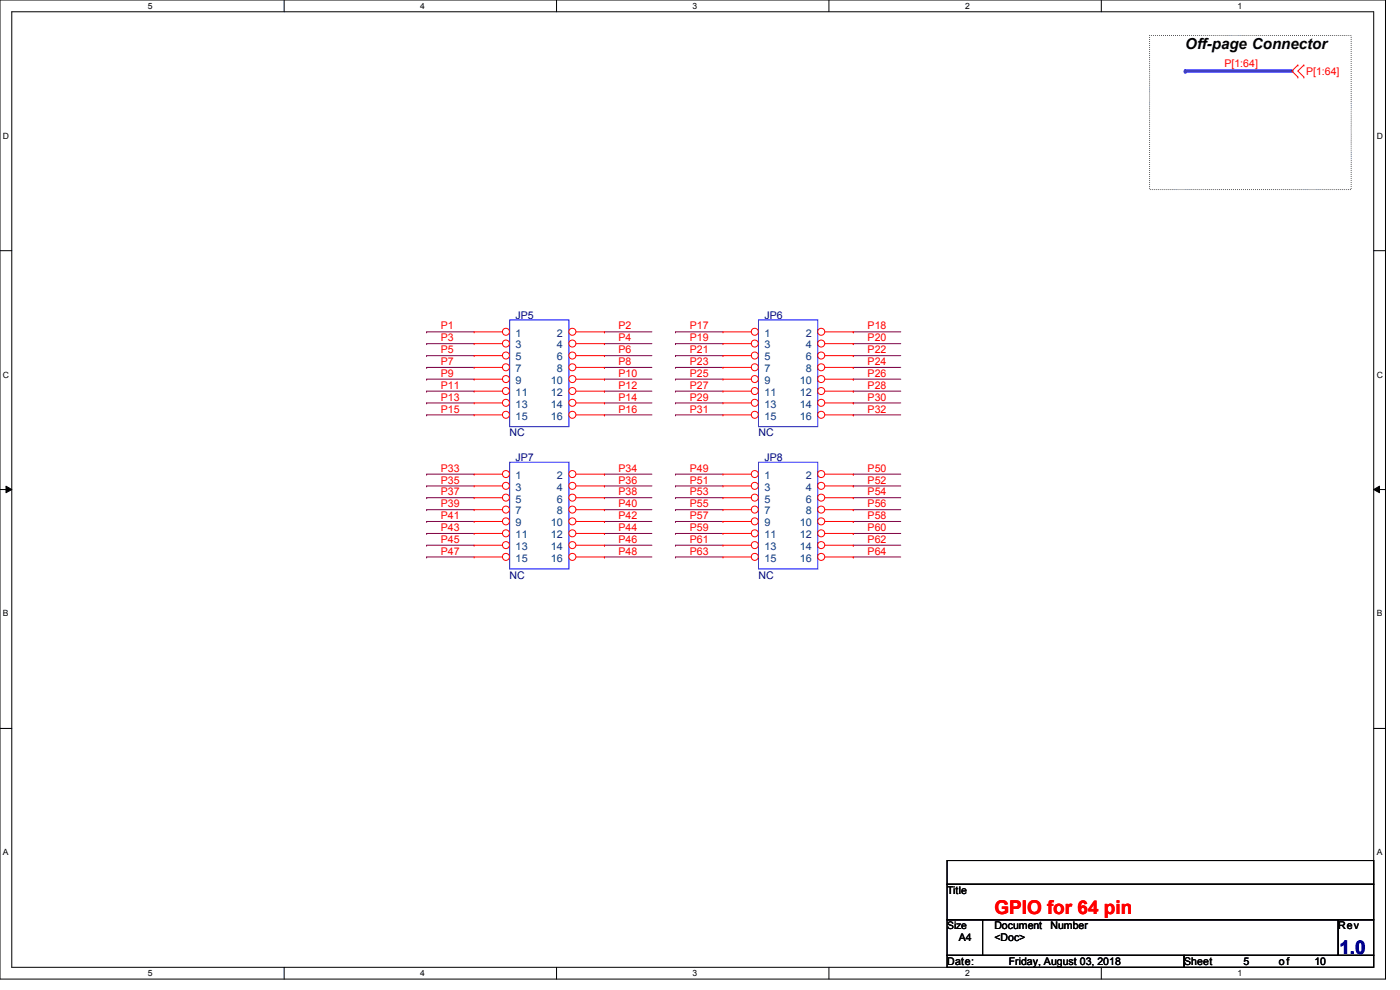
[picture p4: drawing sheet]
<svg xmlns="http://www.w3.org/2000/svg" width="297mm" height="210mm" viewBox="0 0 297 210" stroke-linecap="round" stroke-linejoin="round" font-family="sans-serif">
<path d="M0 0h293.9v207.7h-293.9zM2.5 2.5h288.9v202.7h-288.9z" fill="none" stroke="#000" stroke-width=".21"/>
<g fill="#fff">
<path d="M31.4 .3h.9v1.9h-.9z"/>
<path d="M31.4 205.4h.9v2h-.9z"/>
</g>
<path d="M60.3 0v2.5M60.3 205.2v2.5" fill="none" stroke="#000" stroke-width=".21"/>
<g fill="#fff">
<path d="M89.2 .3h.9v1.9h-.9z"/>
<path d="M89.2 205.4h.9v2h-.9z"/>
</g>
<path d="M118.1 0v2.5M118.1 205.2v2.5" fill="none" stroke="#000" stroke-width=".21"/>
<g fill="#fff">
<path d="M146.9 .3h1v1.9h-1z"/>
<path d="M146.9 205.4h1v2h-1z"/>
</g>
<path d="M175.9 0v2.5M175.9 205.2v2.5" fill="none" stroke="#000" stroke-width=".21"/>
<g fill="#fff">
<path d="M204.7 .3h1v1.9h-1z"/>
<path d="M204.7 205.4h1v2h-1z"/>
</g>
<path d="M233.6 0v2.5M233.6 205.2v2.5" fill="none" stroke="#000" stroke-width=".21"/>
<g fill="#fff">
<path d="M262.5 .3h1v1.9h-1z"/>
<path d="M262.5 205.4h1v2h-1z"/>
<path d="M.6 27.8h1.3v2h-1.3z"/>
<path d="M292.1 27.8h1.2v2h-1.2z"/>
<path d="M.6 78.5h1.3v2h-1.3z"/>
<path d="M292.1 78.5h1.2v2h-1.2z"/>
</g>
<path d="M0 53.2h2.5M291.4 53.2h2.5" fill="none" stroke="#000" stroke-width=".21"/>
<g fill="#fff">
<path d="M.6 129.2h1.2v1.9h-1.2z"/>
<path d="M292.1 129.2h1.1v1.9h-1.1z"/>
</g>
<path d="M0 103.8h2.5M1.3 103.1l1.2 .7-1.2 .7zM291.4 103.8l1.3-.7v1.4zM291.4 103.8h2.5" fill="none" stroke="#000" stroke-width=".21"/>
<path d="M1.3 103.1l1.2 .7-1.2 .7zM291.4 103.8l1.3-.7v1.4z" fill="#000"/>
<g fill="#fff">
<path d="M.6 179.8h1.2v2h-1.2z"/>
<path d="M292.1 179.8h1.1v2h-1.1z"/>
</g>
<path d="M0 154.5h2.5M291.4 154.5h2.5" fill="none" stroke="#000" stroke-width=".21"/>
<path d="M243.9 7.5h42.7v32.7h-42.7z" fill="none" stroke="#000" stroke-width=".21" stroke-dasharray="0 .4"/>
<g fill="none" stroke="#800040" stroke-width=".21">
<path d="M90.5 72.9h.1M90.5 75.4h.1M90.5 70.4h.1M90.5 77.9h.1M90.5 72.9h10.1M90.5 75.4h10.1M90.5 70.4h10.1M90.5 77.9h10.1M128.2 75.4h.1M128.2 77.9h.1M128.2 72.9h.1M128.2 70.4h.1"/>
<path d="M128.2 72.9h10.1M128.2 75.4h10.1M128.2 70.4h10.1M128.2 77.9h10.1M143.3 77.9h.1M143.3 70.4h.1M143.3 75.4h.1M143.3 72.9h.1M143.3 72.9h10.1M143.3 75.4h10.1M143.3 70.4h10.1M143.3 77.9h10.1"/>
<path d="M181 75.4h.1M181 72.9h.1M181 77.9h.1M181 70.4h.1M181 72.9h10.1M181 75.4h10.1M181 70.4h10.1M181 77.9h10.1M90.5 80.4h.1M90.5 83h.1M90.5 85.5h.1M90.5 88h.1"/>
<path d="M90.5 80.4h10.1M90.5 83h10.1M90.5 85.5h10.1M90.5 88h10.1M128.2 83h.1M128.2 88h.1M128.2 85.5h.1M128.2 80.4h.1M128.2 80.4h10.1M128.2 83h10.1M128.2 85.5h10.1M128.2 88h10.1"/>
<path d="M143.3 88h.1M143.3 83h.1M143.3 85.5h.1M143.3 80.4h.1M143.3 80.4h10.1M143.3 83h10.1M143.3 85.5h10.1M143.3 88h10.1M181 85.5h.1M181 88h.1M181 83h.1M181 80.4h.1"/>
<path d="M181 80.4h10.1M181 83h10.1M181 85.5h10.1M181 88h10.1M90.5 100.6h.1M90.5 108.1h.1M90.5 118.2h.1M90.5 105.6h.1M90.5 103.1h.1M90.5 115.7h.1M90.5 110.6h.1M90.5 113.2h.1"/>
<path d="M90.5 100.6h10.1M90.5 108.1h10.1M90.5 118.2h10.1M90.5 105.6h10.1M90.5 103.1h10.1M90.5 115.7h10.1M90.5 110.6h10.1M90.5 113.2h10.1M128.2 103.1h.1M128.2 115.7h.1M128.2 100.6h.1M128.2 108.1h.1"/>
<path d="M128.2 118.2h.1M128.2 113.2h.1M128.2 105.6h.1M128.2 110.6h.1M128.2 100.6h10.1M128.2 108.1h10.1M128.2 118.2h10.1M128.2 105.6h10.1M128.2 103.1h10.1M128.2 115.7h10.1M128.2 110.6h10.1M128.2 113.2h10.1"/>
<path d="M143.3 100.6h.1M143.3 108.1h.1M143.3 118.2h.1M143.3 103.1h.1M143.3 115.7h.1M143.3 110.6h.1M143.3 113.2h.1M143.3 105.6h.1M143.3 100.6h10.1M143.3 108.1h10.1M143.3 118.2h10.1M143.3 105.6h10.1"/>
<path d="M143.3 103.1h10.1M143.3 115.7h10.1M143.3 110.6h10.1M143.3 113.2h10.1M181 115.7h.1M181 100.6h.1M181 108.1h.1M181 118.2h.1M181 113.2h.1M181 105.6h.1M181 103.1h.1M181 110.6h.1"/>
<path d="M181 100.6h10.1M181 108.1h10.1M181 118.2h10.1M181 105.6h10.1M181 103.1h10.1M181 115.7h10.1M181 110.6h10.1M181 113.2h10.1"/>
</g>
<path d="M251.5 15.1h22.6" fill="none" stroke="#00f" stroke-width=".72"/>
<circle cx="251.5" cy="15.1" r=".36" fill="#00f"/>
<path d="M275.3 13.8h.1M275.3 16.3h.1M275.3 13.8l-1.2 1.3 1.2 1.2M276.6 16.3h.1M276.6 13.8h.1M276.6 13.8l-1.3 1.3 1.3 1.2" fill="none" stroke="#f00" stroke-width=".21"/>
<path d="M200.9 182.5h90.5v5.1h-90.5zM200.9 187.6h90.5v7.5h-90.5zM200.9 195.1h7.5v7.5h-7.5zM208.4 195.1h75.5v7.5h-75.5zM283.9 195.1h7.5v7.5h-7.5zM200.9 202.6h50.3v2.6h-50.3zM251.2 202.6h40.2v2.6h-40.2z" fill="none" stroke="#000" stroke-width=".21"/>
<path d="M160.9 67.9h12.6v22.6h-12.6z" fill="none" stroke="#00f" stroke-width=".21"/>
<circle cx="160.1" cy="70.4" r=".75" fill="#fff"/>
<g fill="none" stroke="#f00" stroke-width=".21">
<path d="M153.4 70.4h.1M153.4 70.4h6"/>
<circle cx="160.1" cy="70.4" r=".75"/>
</g>
<circle cx="174.2" cy="70.4" r=".75" fill="#fff"/>
<g fill="none" stroke="#f00" stroke-width=".21">
<path d="M175 70.4h6M181 70.4h.1"/>
<circle cx="174.2" cy="70.4" r=".75"/>
</g>
<circle cx="160.1" cy="72.9" r=".75" fill="#fff"/>
<g fill="none" stroke="#f00" stroke-width=".21">
<path d="M153.4 72.9h.1M153.4 72.9h6"/>
<circle cx="160.1" cy="72.9" r=".75"/>
</g>
<circle cx="174.2" cy="72.9" r=".75" fill="#fff"/>
<g fill="none" stroke="#f00" stroke-width=".21">
<path d="M175 72.9h6M181 72.9h.1"/>
<circle cx="174.2" cy="72.9" r=".75"/>
</g>
<circle cx="160.1" cy="75.4" r=".75" fill="#fff"/>
<g fill="none" stroke="#f00" stroke-width=".21">
<path d="M153.4 75.4h.1M153.4 75.4h6"/>
<circle cx="160.1" cy="75.4" r=".75"/>
</g>
<circle cx="174.2" cy="75.4" r=".75" fill="#fff"/>
<g fill="none" stroke="#f00" stroke-width=".21">
<path d="M175 75.4h6M181 75.4h.1"/>
<circle cx="174.2" cy="75.4" r=".75"/>
</g>
<circle cx="160.1" cy="77.9" r=".75" fill="#fff"/>
<g fill="none" stroke="#f00" stroke-width=".21">
<path d="M153.4 77.9h.1M153.4 77.9h6"/>
<circle cx="160.1" cy="77.9" r=".75"/>
</g>
<circle cx="174.2" cy="77.9" r=".75" fill="#fff"/>
<g fill="none" stroke="#f00" stroke-width=".21">
<path d="M175 77.9h6M181 77.9h.1"/>
<circle cx="174.2" cy="77.9" r=".75"/>
</g>
<circle cx="160.1" cy="80.4" r=".75" fill="#fff"/>
<g fill="none" stroke="#f00" stroke-width=".21">
<path d="M153.4 80.4h.1M153.4 80.4h6"/>
<circle cx="160.1" cy="80.4" r=".75"/>
</g>
<circle cx="174.2" cy="80.4" r=".75" fill="#fff"/>
<g fill="none" stroke="#f00" stroke-width=".21">
<path d="M175 80.4h6M181 80.4h.1"/>
<circle cx="174.2" cy="80.4" r=".75"/>
</g>
<circle cx="160.1" cy="82.9" r=".75" fill="#fff"/>
<g fill="none" stroke="#f00" stroke-width=".21">
<path d="M153.4 83h.1M153.4 83h6"/>
<circle cx="160.1" cy="82.9" r=".75"/>
</g>
<circle cx="174.2" cy="82.9" r=".75" fill="#fff"/>
<g fill="none" stroke="#f00" stroke-width=".21">
<path d="M175 83h6M181 83h.1"/>
<circle cx="174.2" cy="82.9" r=".75"/>
</g>
<circle cx="160.1" cy="85.4" r=".75" fill="#fff"/>
<g fill="none" stroke="#f00" stroke-width=".21">
<path d="M153.4 85.5h.1M153.4 85.5h6"/>
<circle cx="160.1" cy="85.4" r=".75"/>
</g>
<circle cx="174.2" cy="85.4" r=".75" fill="#fff"/>
<g fill="none" stroke="#f00" stroke-width=".21">
<path d="M175 85.5h6M181 85.5h.1"/>
<circle cx="174.2" cy="85.4" r=".75"/>
</g>
<circle cx="160.1" cy="88" r=".75" fill="#fff"/>
<g fill="none" stroke="#f00" stroke-width=".21">
<path d="M153.4 88h.1M153.4 88h6"/>
<circle cx="160.1" cy="88" r=".75"/>
</g>
<circle cx="174.2" cy="88" r=".75" fill="#fff"/>
<g fill="none" stroke="#f00" stroke-width=".21">
<path d="M175 88h6M181 88h.1"/>
<circle cx="174.2" cy="88" r=".75"/>
</g>
<path d="M108.1 98h12.6v22.7h-12.6z" fill="none" stroke="#00f" stroke-width=".21"/>
<circle cx="107.3" cy="100.6" r=".75" fill="#fff"/>
<g fill="none" stroke="#f00" stroke-width=".21">
<path d="M100.6 100.6h.1M100.6 100.6h6"/>
<circle cx="107.3" cy="100.6" r=".75"/>
</g>
<circle cx="121.4" cy="100.6" r=".75" fill="#fff"/>
<g fill="none" stroke="#f00" stroke-width=".21">
<path d="M122.2 100.6h6M128.2 100.6h.1"/>
<circle cx="121.4" cy="100.6" r=".75"/>
</g>
<circle cx="107.3" cy="103.1" r=".75" fill="#fff"/>
<g fill="none" stroke="#f00" stroke-width=".21">
<path d="M100.6 103.1h.1M100.6 103.1h6"/>
<circle cx="107.3" cy="103.1" r=".75"/>
</g>
<circle cx="121.4" cy="103.1" r=".75" fill="#fff"/>
<g fill="none" stroke="#f00" stroke-width=".21">
<path d="M122.2 103.1h6M128.2 103.1h.1"/>
<circle cx="121.4" cy="103.1" r=".75"/>
</g>
<circle cx="107.3" cy="105.6" r=".75" fill="#fff"/>
<g fill="none" stroke="#f00" stroke-width=".21">
<path d="M100.6 105.6h.1M100.6 105.6h6"/>
<circle cx="107.3" cy="105.6" r=".75"/>
</g>
<circle cx="121.4" cy="105.6" r=".75" fill="#fff"/>
<g fill="none" stroke="#f00" stroke-width=".21">
<path d="M122.2 105.6h6M128.2 105.6h.1"/>
<circle cx="121.4" cy="105.6" r=".75"/>
</g>
<circle cx="107.3" cy="108.1" r=".75" fill="#fff"/>
<g fill="none" stroke="#f00" stroke-width=".21">
<path d="M100.6 108.1h.1M100.6 108.1h6"/>
<circle cx="107.3" cy="108.1" r=".75"/>
</g>
<circle cx="121.4" cy="108.1" r=".75" fill="#fff"/>
<g fill="none" stroke="#f00" stroke-width=".21">
<path d="M122.2 108.1h6M128.2 108.1h.1"/>
<circle cx="121.4" cy="108.1" r=".75"/>
</g>
<circle cx="107.3" cy="110.6" r=".75" fill="#fff"/>
<g fill="none" stroke="#f00" stroke-width=".21">
<path d="M100.6 110.6h.1M100.6 110.6h6"/>
<circle cx="107.3" cy="110.6" r=".75"/>
</g>
<circle cx="121.4" cy="110.6" r=".75" fill="#fff"/>
<g fill="none" stroke="#f00" stroke-width=".21">
<path d="M122.2 110.6h6M128.2 110.6h.1"/>
<circle cx="121.4" cy="110.6" r=".75"/>
</g>
<circle cx="107.3" cy="113.1" r=".75" fill="#fff"/>
<g fill="none" stroke="#f00" stroke-width=".21">
<path d="M100.6 113.2h.1M100.6 113.2h6"/>
<circle cx="107.3" cy="113.1" r=".75"/>
</g>
<circle cx="121.4" cy="113.1" r=".75" fill="#fff"/>
<g fill="none" stroke="#f00" stroke-width=".21">
<path d="M122.2 113.2h6M128.2 113.2h.1"/>
<circle cx="121.4" cy="113.1" r=".75"/>
</g>
<circle cx="107.3" cy="115.6" r=".75" fill="#fff"/>
<g fill="none" stroke="#f00" stroke-width=".21">
<path d="M100.6 115.7h.1M100.6 115.7h6"/>
<circle cx="107.3" cy="115.6" r=".75"/>
</g>
<circle cx="121.4" cy="115.6" r=".75" fill="#fff"/>
<g fill="none" stroke="#f00" stroke-width=".21">
<path d="M122.2 115.7h6M128.2 115.7h.1"/>
<circle cx="121.4" cy="115.6" r=".75"/>
</g>
<circle cx="107.3" cy="118.1" r=".75" fill="#fff"/>
<g fill="none" stroke="#f00" stroke-width=".21">
<path d="M100.6 118.2h.1M100.6 118.2h6"/>
<circle cx="107.3" cy="118.1" r=".75"/>
</g>
<circle cx="121.4" cy="118.1" r=".75" fill="#fff"/>
<g fill="none" stroke="#f00" stroke-width=".21">
<path d="M122.2 118.2h6M128.2 118.2h.1"/>
<circle cx="121.4" cy="118.1" r=".75"/>
</g>
<path d="M160.9 98h12.6v22.7h-12.6z" fill="none" stroke="#00f" stroke-width=".21"/>
<circle cx="160.1" cy="100.6" r=".75" fill="#fff"/>
<g fill="none" stroke="#f00" stroke-width=".21">
<path d="M153.4 100.6h.1M153.4 100.6h6"/>
<circle cx="160.1" cy="100.6" r=".75"/>
</g>
<circle cx="174.2" cy="100.6" r=".75" fill="#fff"/>
<g fill="none" stroke="#f00" stroke-width=".21">
<path d="M175 100.6h6M181 100.6h.1"/>
<circle cx="174.2" cy="100.6" r=".75"/>
</g>
<circle cx="160.1" cy="103.1" r=".75" fill="#fff"/>
<g fill="none" stroke="#f00" stroke-width=".21">
<path d="M153.4 103.1h.1M153.4 103.1h6"/>
<circle cx="160.1" cy="103.1" r=".75"/>
</g>
<circle cx="174.2" cy="103.1" r=".75" fill="#fff"/>
<g fill="none" stroke="#f00" stroke-width=".21">
<path d="M175 103.1h6M181 103.1h.1"/>
<circle cx="174.2" cy="103.1" r=".75"/>
</g>
<circle cx="160.1" cy="105.6" r=".75" fill="#fff"/>
<g fill="none" stroke="#f00" stroke-width=".21">
<path d="M153.4 105.6h.1M153.4 105.6h6"/>
<circle cx="160.1" cy="105.6" r=".75"/>
</g>
<circle cx="174.2" cy="105.6" r=".75" fill="#fff"/>
<g fill="none" stroke="#f00" stroke-width=".21">
<path d="M175 105.6h6M181 105.6h.1"/>
<circle cx="174.2" cy="105.6" r=".75"/>
</g>
<circle cx="160.1" cy="108.1" r=".75" fill="#fff"/>
<g fill="none" stroke="#f00" stroke-width=".21">
<path d="M153.4 108.1h.1M153.4 108.1h6"/>
<circle cx="160.1" cy="108.1" r=".75"/>
</g>
<circle cx="174.2" cy="108.1" r=".75" fill="#fff"/>
<g fill="none" stroke="#f00" stroke-width=".21">
<path d="M175 108.1h6M181 108.1h.1"/>
<circle cx="174.2" cy="108.1" r=".75"/>
</g>
<circle cx="160.1" cy="110.6" r=".75" fill="#fff"/>
<g fill="none" stroke="#f00" stroke-width=".21">
<path d="M153.4 110.6h.1M153.4 110.6h6"/>
<circle cx="160.1" cy="110.6" r=".75"/>
</g>
<circle cx="174.2" cy="110.6" r=".75" fill="#fff"/>
<g fill="none" stroke="#f00" stroke-width=".21">
<path d="M175 110.6h6M181 110.6h.1"/>
<circle cx="174.2" cy="110.6" r=".75"/>
</g>
<circle cx="160.1" cy="113.1" r=".75" fill="#fff"/>
<g fill="none" stroke="#f00" stroke-width=".21">
<path d="M153.4 113.2h.1M153.4 113.2h6"/>
<circle cx="160.1" cy="113.1" r=".75"/>
</g>
<circle cx="174.2" cy="113.1" r=".75" fill="#fff"/>
<g fill="none" stroke="#f00" stroke-width=".21">
<path d="M175 113.2h6M181 113.2h.1"/>
<circle cx="174.2" cy="113.1" r=".75"/>
</g>
<circle cx="160.1" cy="115.6" r=".75" fill="#fff"/>
<g fill="none" stroke="#f00" stroke-width=".21">
<path d="M153.4 115.7h.1M153.4 115.7h6"/>
<circle cx="160.1" cy="115.6" r=".75"/>
</g>
<circle cx="174.2" cy="115.6" r=".75" fill="#fff"/>
<g fill="none" stroke="#f00" stroke-width=".21">
<path d="M175 115.7h6M181 115.7h.1"/>
<circle cx="174.2" cy="115.6" r=".75"/>
</g>
<circle cx="160.1" cy="118.1" r=".75" fill="#fff"/>
<g fill="none" stroke="#f00" stroke-width=".21">
<path d="M153.4 118.2h.1M153.4 118.2h6"/>
<circle cx="160.1" cy="118.1" r=".75"/>
</g>
<circle cx="174.2" cy="118.1" r=".75" fill="#fff"/>
<g fill="none" stroke="#f00" stroke-width=".21">
<path d="M175 118.2h6M181 118.2h.1"/>
<circle cx="174.2" cy="118.1" r=".75"/>
</g>
<path d="M108.1 67.9h12.6v22.6h-12.6z" fill="none" stroke="#00f" stroke-width=".21"/>
<circle cx="107.3" cy="70.4" r=".75" fill="#fff"/>
<g fill="none" stroke="#f00" stroke-width=".21">
<path d="M100.6 70.4h.1M100.6 70.4h6"/>
<circle cx="107.3" cy="70.4" r=".75"/>
</g>
<circle cx="121.4" cy="70.4" r=".75" fill="#fff"/>
<g fill="none" stroke="#f00" stroke-width=".21">
<path d="M122.2 70.4h6M128.2 70.4h.1"/>
<circle cx="121.4" cy="70.4" r=".75"/>
</g>
<circle cx="107.3" cy="72.9" r=".75" fill="#fff"/>
<g fill="none" stroke="#f00" stroke-width=".21">
<path d="M100.6 72.9h.1M100.6 72.9h6"/>
<circle cx="107.3" cy="72.9" r=".75"/>
</g>
<circle cx="121.4" cy="72.9" r=".75" fill="#fff"/>
<g fill="none" stroke="#f00" stroke-width=".21">
<path d="M122.2 72.9h6M128.2 72.9h.1"/>
<circle cx="121.4" cy="72.9" r=".75"/>
</g>
<circle cx="107.3" cy="75.4" r=".75" fill="#fff"/>
<g fill="none" stroke="#f00" stroke-width=".21">
<path d="M100.6 75.4h.1M100.6 75.4h6"/>
<circle cx="107.3" cy="75.4" r=".75"/>
</g>
<circle cx="121.4" cy="75.4" r=".75" fill="#fff"/>
<g fill="none" stroke="#f00" stroke-width=".21">
<path d="M122.2 75.4h6M128.2 75.4h.1"/>
<circle cx="121.4" cy="75.4" r=".75"/>
</g>
<circle cx="107.3" cy="77.9" r=".75" fill="#fff"/>
<g fill="none" stroke="#f00" stroke-width=".21">
<path d="M100.6 77.9h.1M100.6 77.9h6"/>
<circle cx="107.3" cy="77.9" r=".75"/>
</g>
<circle cx="121.4" cy="77.9" r=".75" fill="#fff"/>
<g fill="none" stroke="#f00" stroke-width=".21">
<path d="M122.2 77.9h6M128.2 77.9h.1"/>
<circle cx="121.4" cy="77.9" r=".75"/>
</g>
<circle cx="107.3" cy="80.4" r=".75" fill="#fff"/>
<g fill="none" stroke="#f00" stroke-width=".21">
<path d="M100.6 80.4h.1M100.6 80.4h6"/>
<circle cx="107.3" cy="80.4" r=".75"/>
</g>
<circle cx="121.4" cy="80.4" r=".75" fill="#fff"/>
<g fill="none" stroke="#f00" stroke-width=".21">
<path d="M122.2 80.4h6M128.2 80.4h.1"/>
<circle cx="121.4" cy="80.4" r=".75"/>
</g>
<circle cx="107.3" cy="82.9" r=".75" fill="#fff"/>
<g fill="none" stroke="#f00" stroke-width=".21">
<path d="M100.6 83h.1M100.6 83h6"/>
<circle cx="107.3" cy="82.9" r=".75"/>
</g>
<circle cx="121.4" cy="82.9" r=".75" fill="#fff"/>
<g fill="none" stroke="#f00" stroke-width=".21">
<path d="M122.2 83h6M128.2 83h.1"/>
<circle cx="121.4" cy="82.9" r=".75"/>
</g>
<circle cx="107.3" cy="85.4" r=".75" fill="#fff"/>
<g fill="none" stroke="#f00" stroke-width=".21">
<path d="M100.6 85.5h.1M100.6 85.5h6"/>
<circle cx="107.3" cy="85.4" r=".75"/>
</g>
<circle cx="121.4" cy="85.4" r=".75" fill="#fff"/>
<g fill="none" stroke="#f00" stroke-width=".21">
<path d="M122.2 85.5h6M128.2 85.5h.1"/>
<circle cx="121.4" cy="85.4" r=".75"/>
</g>
<circle cx="107.3" cy="88" r=".75" fill="#fff"/>
<g fill="none" stroke="#f00" stroke-width=".21">
<path d="M100.6 88h.1M100.6 88h6"/>
<circle cx="107.3" cy="88" r=".75"/>
</g>
<circle cx="121.4" cy="88" r=".75" fill="#fff"/>
<g fill="none" stroke="#f00" stroke-width=".21">
<path d="M122.2 88h6M128.2 88h.1"/>
<circle cx="121.4" cy="88" r=".75"/>
</g>
<text font-size="4" fill="#f00" x="210.9" y="193.8">GPIO for 64 pin</text>
<text font-size="4" fill="#0000a0" x="284.1" y="202.4">1.0</text>
<text font-size="3.2" x="251.5" y="10.5">Off-page Connector</text>
<g font-size="2.2" fill="#f00">
<text x="259.8" y="14.3">P[1:64]</text>
<text x="277.1" y="15.8">P[1:64]</text>
<text x="93.5" y="69.9">P1</text>
<text x="131.2" y="69.9">P2</text>
<text x="146.3" y="69.9">P17</text>
<text x="184.1" y="69.9">P18</text>
<text x="93.5" y="72.4">P3</text>
<text x="93.5" y="74.9">P5</text>
<text x="93.5" y="77.4">P7</text>
<text x="131.2" y="74.9">P6</text>
<text x="131.2" y="77.4">P8</text>
<text x="131.2" y="72.4">P4</text>
<text x="146.3" y="77.4">P23</text>
<text x="146.3" y="74.9">P21</text>
<text x="146.3" y="72.4">P19</text>
<text x="184.1" y="74.9">P22</text>
<text x="184.1" y="72.4">P20</text>
<text x="184.1" y="77.4">P24</text>
<text x="93.5" y="79.9">P9</text>
<text x="93.5" y="82.5">P11</text>
<text x="131.2" y="82.5">P12</text>
<text x="131.2" y="79.9">P10</text>
<text x="146.3" y="82.5">P27</text>
<text x="146.3" y="79.9">P25</text>
<text x="184.1" y="82.5">P28</text>
<text x="184.1" y="79.9">P26</text>
<text x="93.5" y="85">P13</text>
<text x="93.5" y="87.5">P15</text>
<text x="131.2" y="87.5">P16</text>
<text x="131.2" y="85">P14</text>
<text x="146.3" y="87.5">P31</text>
<text x="146.3" y="85">P29</text>
<text x="184.1" y="85">P30</text>
<text x="184.1" y="87.5">P32</text>
<text x="93.5" y="100.1">P33</text>
<text x="131.2" y="100.1">P34</text>
<text x="146.3" y="100.1">P49</text>
<text x="184.1" y="100.1">P50</text>
<text x="93.5" y="107.6">P39</text>
<text x="93.5" y="105.1">P37</text>
<text x="93.5" y="102.6">P35</text>
<text x="131.2" y="102.6">P36</text>
<text x="131.2" y="107.6">P40</text>
<text x="131.2" y="105.1">P38</text>
<text x="146.3" y="107.6">P55</text>
<text x="146.3" y="102.6">P51</text>
<text x="146.3" y="105.1">P53</text>
<text x="184.1" y="107.6">P56</text>
<text x="184.1" y="105.1">P54</text>
<text x="184.1" y="102.6">P52</text>
<text x="93.5" y="110.1">P41</text>
<text x="93.5" y="112.6">P43</text>
<text x="131.2" y="112.6">P44</text>
<text x="131.2" y="110.1">P42</text>
<text x="146.3" y="110.1">P57</text>
<text x="146.3" y="112.6">P59</text>
<text x="184.1" y="112.6">P60</text>
<text x="184.1" y="110.1">P58</text>
<text x="93.5" y="117.6">P47</text>
<text x="93.5" y="115.1">P45</text>
<text x="131.2" y="115.1">P46</text>
<text x="131.2" y="117.6">P48</text>
<text x="146.3" y="117.6">P63</text>
<text x="146.3" y="115.1">P61</text>
<text x="184.1" y="115.1">P62</text>
<text x="184.1" y="117.6">P64</text>
</g>
<g font-size="2.2" fill="#000080">
<text x="109.4" y="67.6">JP5</text>
<text x="162.2" y="67.6">JP6</text>
<text x="108.1" y="92.5">NC</text>
<text x="160.9" y="92.5">NC</text>
<text x="109.4" y="97.8">JP7</text>
<text x="162.2" y="97.8">JP8</text>
<text x="108.1" y="122.7">NC</text>
<text x="160.9" y="122.7">NC</text>
</g>
<g font-size="2.2" fill="#004080">
<text x="109.4" y="71.4">1</text>
<text x="118.2" y="71.4">2</text>
<text x="162.2" y="71.4">1</text>
<text x="170.9" y="71.4">2</text>
<text x="109.4" y="73.9">3</text>
<text x="109.4" y="76.5">5</text>
<text x="118.2" y="73.9">4</text>
<text x="118.2" y="76.5">6</text>
<text x="162.2" y="73.9">3</text>
<text x="162.2" y="76.5">5</text>
<text x="170.9" y="73.9">4</text>
<text x="170.9" y="76.5">6</text>
<text x="109.4" y="79">7</text>
<text x="109.4" y="81.4">9</text>
<text x="109.4" y="84">11</text>
<text x="116.9" y="81.4">10</text>
<text x="116.9" y="84">12</text>
<text x="118.2" y="79">8</text>
<text x="162.2" y="79">7</text>
<text x="162.2" y="81.4">9</text>
<text x="162.2" y="84">11</text>
<text x="169.7" y="81.4">10</text>
<text x="169.7" y="84">12</text>
<text x="170.9" y="79">8</text>
<text x="109.4" y="86.5">13</text>
<text x="109.4" y="89">15</text>
<text x="116.9" y="86.5">14</text>
<text x="116.9" y="89">16</text>
<text x="162.2" y="86.5">13</text>
<text x="162.2" y="89">15</text>
<text x="169.7" y="86.5">14</text>
<text x="169.7" y="89">16</text>
<text x="109.4" y="101.6">1</text>
<text x="118.2" y="101.6">2</text>
<text x="162.2" y="101.6">1</text>
<text x="170.9" y="101.6">2</text>
<text x="109.4" y="104.1">3</text>
<text x="109.4" y="106.6">5</text>
<text x="118.2" y="104.1">4</text>
<text x="118.2" y="106.6">6</text>
<text x="162.2" y="104.1">3</text>
<text x="162.2" y="106.6">5</text>
<text x="170.9" y="104.1">4</text>
<text x="170.9" y="106.6">6</text>
<text x="109.4" y="109.1">7</text>
<text x="109.4" y="111.6">9</text>
<text x="116.9" y="111.6">10</text>
<text x="118.2" y="109.1">8</text>
<text x="162.2" y="109.1">7</text>
<text x="162.2" y="111.6">9</text>
<text x="169.7" y="111.6">10</text>
<text x="170.9" y="109.1">8</text>
<text x="109.4" y="114.2">11</text>
<text x="109.4" y="116.7">13</text>
<text x="109.4" y="119.2">15</text>
<text x="116.9" y="114.2">12</text>
<text x="116.9" y="116.7">14</text>
<text x="116.9" y="119.2">16</text>
<text x="162.2" y="114.2">11</text>
<text x="162.2" y="116.7">13</text>
<text x="162.2" y="119.2">15</text>
<text x="169.7" y="114.2">12</text>
<text x="169.7" y="116.7">14</text>
<text x="169.7" y="119.2">16</text>
</g>
<g font-size="2.2">
<text x="200.9" y="189.6">Title</text>
<text x="200.9" y="197.1">Size</text>
<text x="210.9" y="197.1">Document</text>
<text x="222.9" y="197.1">Number</text>
<text x="283.9" y="197.1">Rev</text>
<text x="203.4" y="199.6">A4</text>
<text x="210.9" y="199.6">&lt;Doc&gt;</text>
<text x="200.9" y="204.7">Date:</text>
<text x="214" y="204.7">Friday, August 03, 2018</text>
<text x="251.2" y="204.7">Sheet</text>
<text x="263.8" y="204.7">5</text>
<text x="271.3" y="204.7">of</text>
<text x="278.8" y="204.7">10</text>
</g>
<g font-size="1.8">
<text x="31.4" y="1.9">5</text>
<text x="89.2" y="1.9">4</text>
<text x="146.9" y="1.9">3</text>
<text x="204.7" y="1.9">2</text>
<text x="262.5" y="1.9">1</text>
<text x=".6" y="29.4">D</text>
<text x="292.1" y="29.4">D</text>
<text x=".6" y="80.1">C</text>
<text x="292.1" y="80.1">C</text>
<text x=".6" y="130.8">B</text>
<text x="292.1" y="130.8">B</text>
<text x=".6" y="181.4">A</text>
<text x="292.1" y="181.4">A</text>
<text x="31.4" y="207.1">5</text>
<text x="89.2" y="207.1">4</text>
<text x="146.9" y="207.1">3</text>
<text x="204.7" y="207.1">2</text>
<text x="262.5" y="207.1">1</text>
</g>
</svg>
